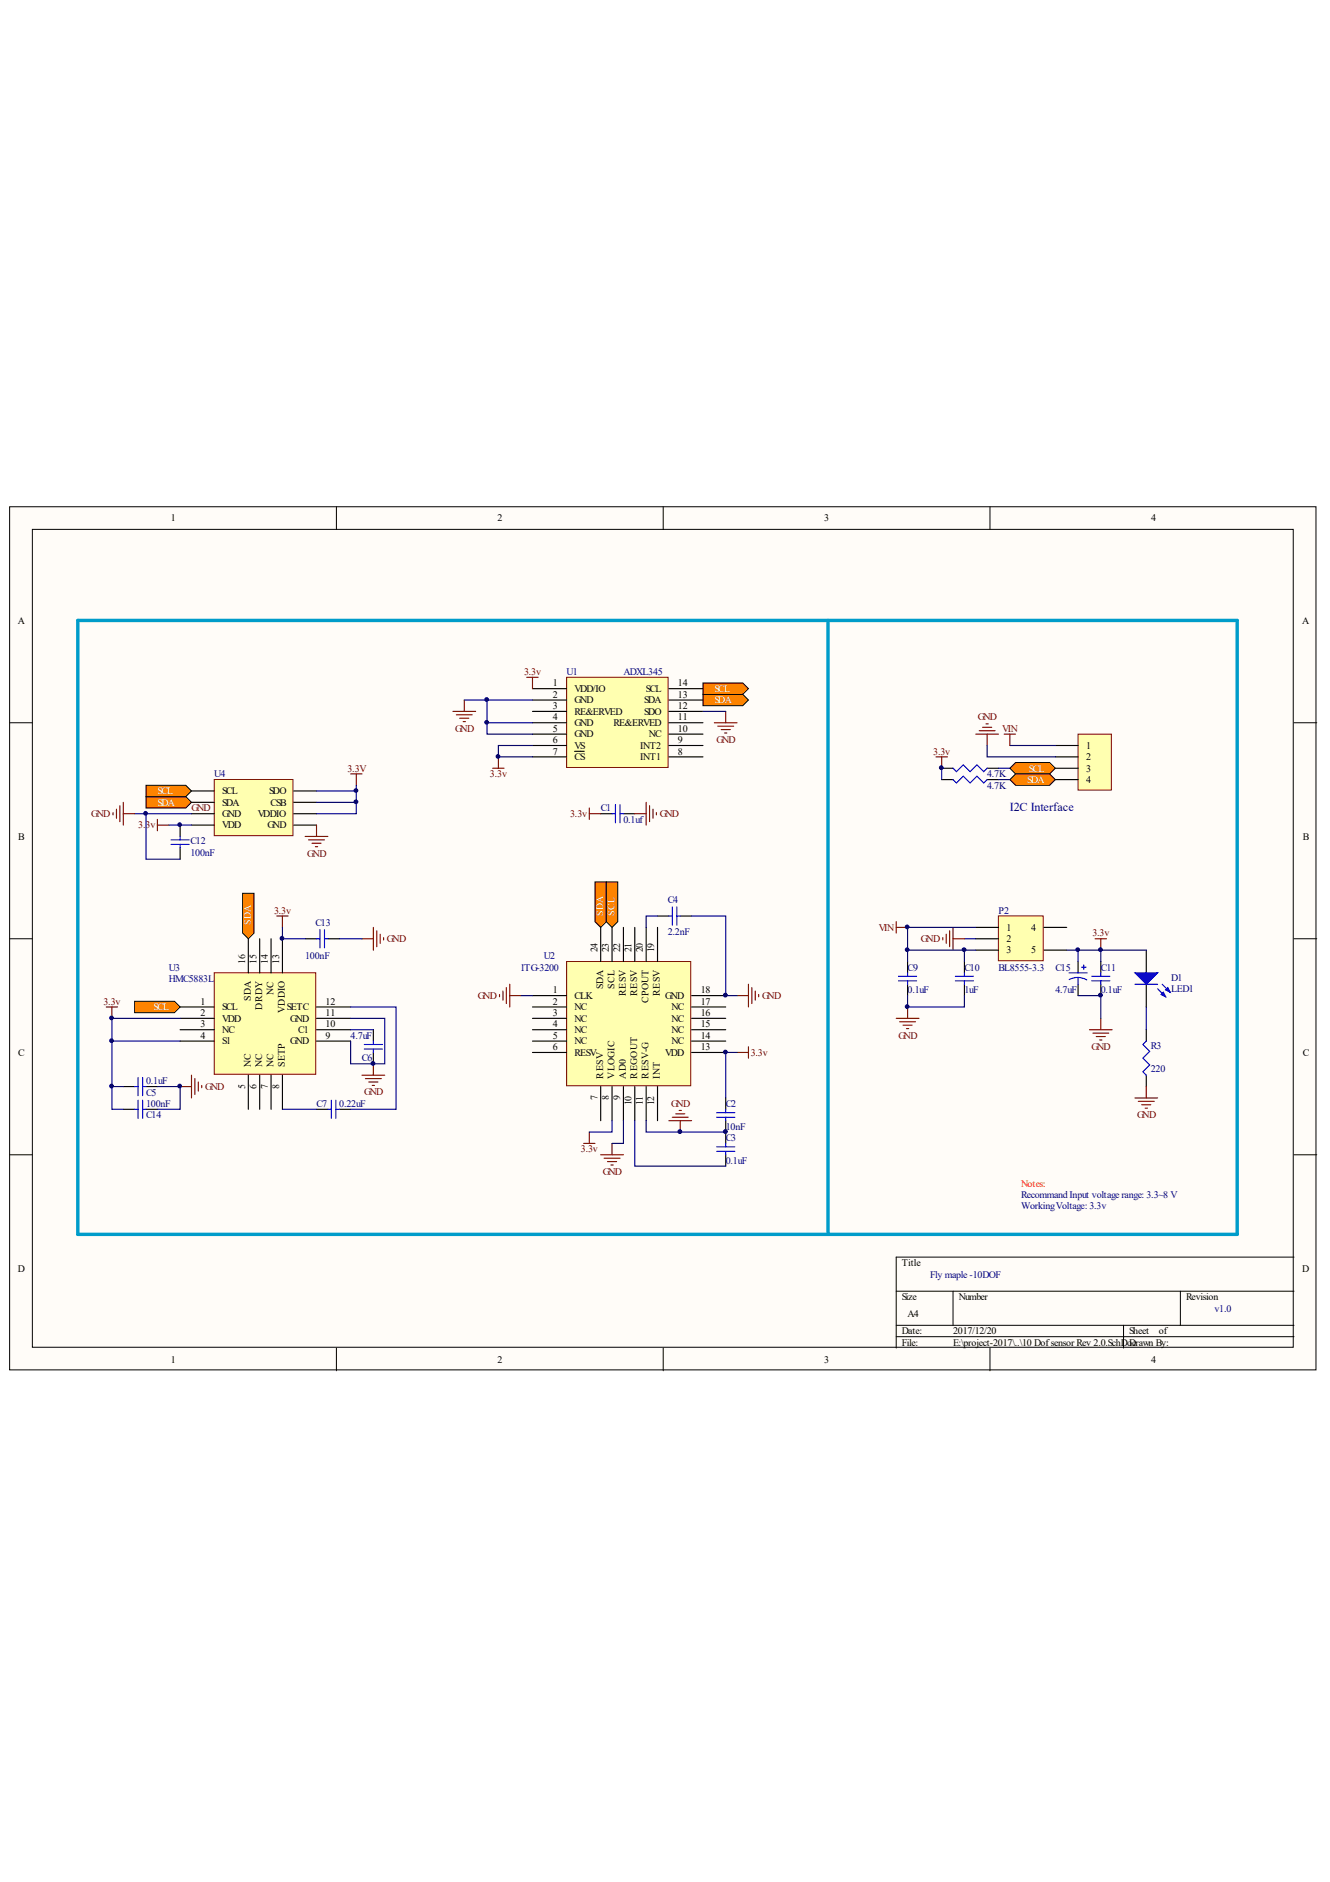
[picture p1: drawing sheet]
<svg xmlns="http://www.w3.org/2000/svg" width="210mm" height="297mm" viewBox="0 0 210 297" stroke-linecap="round" stroke-linejoin="round" font-family="sans-serif">
<g fill="#fffcf8" stroke="#000" stroke-width=".16">
<path d="M1.5 80h206.2v136.2h-206.2z"/>
<path d="M5.1 83.6h199v129h-199z"/>
</g>
<g fill="none" stroke="#000" stroke-width=".16">
<path d="M53.1 80v3.6M104.7 80v3.6M156.2 80v3.6M1.5 114.1h3.6M204.2 114.1h3.6M1.5 148.2h3.6M204.2 148.2h3.6M1.5 182.3h3.6M204.2 182.3h3.6M204.2 198.4h-62.8v14.4M53.1 212.8v3.6M104.7 212.8v3.6"/>
<path d="M141.4 203.8h62.8M141.4 209.2h62.8M141.4 211h62.8M150.4 203.8v5.4M156.2 212.8v3.6M177.3 209.2v3.6M186.3 203.8v5.4"/>
</g>
<path d="M89.4 106.9h16v14.2h-16z" fill="#ffffb0" stroke="#800000" stroke-width=".16"/>
<g fill="none" stroke="#000" stroke-width=".18">
<path d="M84 108.7h5.4M84 110.5h5.4M84 112.3h5.4M84 114.1h5.4M84 115.9h5.4M84 117.7h5.4M84 119.5h5.4M90.7 118.6h1.5M105.6 108.7h5.3M105.6 110.5h5.3M105.6 112.3h5.3M105.6 114.1h5.3"/>
<path d="M105.6 115.9h5.3M105.6 117.7h5.3M105.6 119.5h5.3"/>
</g>
<path d="M89.4 151.8h19.6v19.6h-19.6z" fill="#ffffb0" stroke="#800000" stroke-width=".16"/>
<g fill="none" stroke="#000" stroke-width=".18">
<path d="M84 157.1h5.4M84 158.9h5.4M94.8 146.4v5.4M96.6 146.4v5.4M98.4 146.4v5.4M100.2 146.4v5.4M102 146.4v5.4M103.8 146.4v5.4M109.2 157.1h5.3M109.2 158.9h5.3M84 160.7h5.4M84 162.5h5.4"/>
<path d="M84 164.3h5.4M84 166.1h5.4M94.8 171.5v5.4M96.6 171.5v5.4M98.4 171.5v5.4M100.2 171.5v5.4M102 171.5v5.4M103.8 171.5v5.4M109.2 160.7h5.3M109.2 162.5h5.3M109.2 164.3h5.3M109.2 166.1h5.3"/>
</g>
<path d="M33.8 153.5h16v16.1h-16z" fill="#ffffb0" stroke="#800000" stroke-width=".16"/>
<g fill="none" stroke="#000" stroke-width=".18">
<path d="M94.8 128.4h1.8M98.4 128.4h1.8M148.6 121.3h1.8M148.6 123h1.8M155.8 121.3h1.8M155.8 123h1.8M28.4 158.9h5.4M39.2 148.2v5.4M41 148.2v5.4M42.8 148.2v5.4M44.6 148.2v5.4M50 158.9h5.3"/>
<path d="M103.8 144.6h1.8M107.4 144.6h1.8M19.5 171.5h1.8M23 171.5h1.8M28.4 160.7h5.4M28.4 162.5h5.4M28.4 164.3h5.4M39.2 169.7v5.4M41 169.7v5.4M42.8 169.7v5.4M44.6 169.7v5.4M50 160.7h5.3"/>
<path d="M50 162.5h5.3M50 164.3h5.3M50 175.1h1.7M53.5 175.1h1.8M58.9 162.5v1.8M58.9 166.1v1.8M114.5 173.3v1.8M114.5 176.9v3.6M114.5 182.3v1.8"/>
</g>
<g fill="none" stroke="#00f" stroke-width=".18">
<path d="M96.6 128.4h.5M97.1 127v2.9M97.9 127v2.9M97.9 128.4h.5M150.4 121.3l.5 .5 1.1-1.1 1.1 1.1 1.1-1.1 1.1 1.1 .5-.5M150.4 123l.5 .6 1.1-1.1 1.1 1.1 1.1-1.1 1.1 1.1 .5-.6M105.6 144.6h.5M106.1 143.1v2.9M106.8 143.1v2.9M106.8 144.6h.6M21.3 171.5h.5M21.8 170.1v2.8"/>
<path d="M22.5 170.1v2.8M22.5 171.5h.5M51.7 175.1h.6M52.3 173.6v2.9M53 173.6v2.9M53 175.1h.5M57.5 165.6h2.9M57.5 164.9h2.9M58.9 164.3v.6M58.9 165.6v.5M113.1 176.3h2.9M113.1 175.6h2.9"/>
<path d="M114.5 175.1v.5M114.5 176.3v.6M113.1 181h2.9M113.1 181.7h2.9M114.5 180.5v.5M114.5 181.7v.6"/>
</g>
<g fill="none" stroke="#800000" stroke-width=".18">
<path d="M71.5 112.3h3.6M72 112.8h2.5M72.6 113.4h1.4M73.1 113.9h.4M73.3 110.5v1.8M78.7 119.5v1.8M83.1 106.9h1.8M84 106.9v1.8M112.7 114.1h3.6M113.3 114.6h2.5M113.8 115.2h1.5M114.4 115.7h.3"/>
<path d="M114.5 112.3v1.8M147.7 119.5h1.8M148.6 119.5v1.8M24.8 129.3v1.8M24.8 130.2h1.8M77.8 121.3h1.8M93 128.4h1.8M93 127.5v1.8M100.2 128.4h1.8M102 126.6v3.6M102.5 127.2v2.5M103.1 127.7v1.4"/>
<path d="M103.6 128.3v.3M16.8 158.9h1.8M17.7 158.9v1.8M43.7 144.6h1.8M44.6 144.6v1.8M78.8 157v.3M79.4 156.4v1.5M79.9 155.9v2.5M80.5 157.1h1.7M80.5 155.3v3.6M116.3 157.1h1.8M118.1 155.3v3.6"/>
<path d="M118.7 155.9v2.5M119.2 156.4v1.5M119.7 157v.3M28.4 171.5h1.8M30.2 169.7v3.6M30.8 170.2v2.6M31.3 170.8v1.4M31.8 171.3v.4M57.1 169.7h3.6M57.7 170.2h2.5M58.2 170.8h1.4M58.7 171.3h.4"/>
<path d="M58.9 167.9v1.8M93 178.7v1.8M116.3 166.1h1.8M118.1 165.2v1.8M92.1 180.5h1.8"/>
</g>
<path d="M73.3 110.5h10.7M76.9 114.1v1.8h7.1M76.9 110.5v3.6h7.1M84 117.7h-5.3v1.8h5.3M110.9 112.3h3.6M82.2 157.1h1.8M109.2 144.6h5.3v12.5h1.8M100.2 176.9v7.2h14.3" fill="none" stroke="#000080" stroke-width=".18"/>
<path d="M170.1 115.9h5.3v8.8h-5.3z" fill="#ffffb0" stroke="#800000" stroke-width=".16"/>
<path d="M166.6 117.7h3.5M166.6 119.5h3.5M166.6 121.3h3.5M166.6 123h3.5M143.2 151.8v1.8M143.2 155.3v1.8M180.9 150v3.6M180.9 155.3v3.6M180.9 162.5v1.8M180.9 169.7v1.8" fill="none" stroke="#000" stroke-width=".18"/>
<path d="M159.4 117.7h7.2M180.9 158.9v3.6" fill="none" stroke="#000080" stroke-width=".18"/>
<g fill="#00f" stroke="#00f" stroke-width=".18">
<path d="M179.1 153.6h3.6l-1.8 1.7z"/>
<path d="M183.6 156.6l.4 .7-.8-.3z"/>
<path d="M184.3 155.9l.4 .7-.7-.4z"/>
</g>
<path d="M141.8 154.1h2.9M141.8 154.8h2.9M143.2 153.6v.5M143.2 154.8v.5M179.1 155.3h3.6M182.7 156.1l1.3 1.2M183.4 155.3l1.3 1.3M180.9 164.3l-.5 .6 1 1-1 1.1 1 1.1-1 1.1 .5 .5" fill="none" stroke="#00f" stroke-width=".18"/>
<path d="M143.2 158.9v1.8M141.4 160.7h3.6M142 161.3h2.5M142.5 161.8h1.5M143.1 162.3h.3M179.1 173.3h3.6M179.7 173.8h2.5M180.2 174.4h1.4M180.7 174.9h.4M180.9 171.5v1.8" fill="none" stroke="#800000" stroke-width=".18"/>
<path d="M157.6 144.6h7v7h-7z" fill="#ffffb0" stroke="#800000" stroke-width=".16"/>
<g fill="none" stroke="#000" stroke-width=".18">
<path d="M28.4 130.2v1.8M28.4 133.8v1.8M48.2 148.2h1.8M51.7 148.2h1.8M152.2 151.8v1.8M152.2 155.3v1.8M154 146.4h3.6M154 148.2h3.6M154 150h3.6M164.8 146.4h3.5M164.8 150h3.5M170.1 151.8v1.8"/>
<path d="M170.1 155.3v1.8M173.7 151.8v1.8M173.7 155.3v1.8M19.5 175.1h1.8M23 175.1h1.8"/>
</g>
<g fill="none" stroke="#000080" stroke-width=".18">
<path d="M148.6 121.3v1.7M44.6 146.4v1.8h3.6M53.5 148.2h3.6M55.3 158.9h7.2v16.2h-7.2M103.8 144.6h-1.8v1.8M143.2 157.1v1.8h9v-1.8M143.2 150h9M143.2 146.4v5.4M152.2 148.2h1.8M154 150h-1.8v1.8M168.3 150h12.6M170.1 157.1h3.6v3.6"/>
<path d="M170.1 150v1.8M173.7 150v1.8M17.7 171.5v3.6h1.8M17.7 164.3h10.7M24.8 171.5h3.6v3.6h-3.6M28.4 160.7h-10.7v10.8h1.8M44.6 175.1h5.4M55.3 160.7h5.4v7.2h-5.4v-3.6M55.3 162.5h3.6M96.6 176.9v1.8h-3.6M98.4 176.9v3.6h-1.8M102 176.9v1.8h12.5"/>
<path d="M116.3 166.1h-1.8v7.2"/>
</g>
<g fill="none" stroke="#00f" stroke-width=".18">
<path d="M27 133.3h2.9M27 132.6h2.9M28.4 132v.6M28.4 133.3v.5M50 148.2h.5M50.5 146.7v2.9M51.2 146.7v2.9M51.2 148.2h.5M150.8 154.8h2.8M150.8 154.1h2.8M152.2 153.6v.5M152.2 154.8v.5"/>
<path d="M168.7 153.6h2.9M170.1 154.3l.8 .1 .6 .3M170.1 154.3h-.7l-.7 .3M170.1 154.3v1M170.7 152.7h.7M171 152.3v.7M172.3 154.8h2.9M172.3 154.1h2.9M173.7 153.6v.5M173.7 154.8v.5M21.3 175.1h.5M21.8 173.6v2.9"/>
<path d="M22.5 173.6v2.9M22.5 175.1h.5"/>
</g>
<g fill="none" stroke="#800000" stroke-width=".18">
<path d="M154 115.9h3.6M154.5 115.3h2.5M155.1 114.8h1.4M155.6 114.3h.4M155.8 115.9v1.8M158.5 115.9h1.8M159.4 115.9v1.8M57.1 148.2h1.8M58.9 146.4v3.6M59.5 146.9v2.5M60 147.5v1.4M60.5 148v.3"/>
<path d="M141.4 145.5v1.8M141.4 146.4h1.8M148.8 148v.3M149.3 147.5v1.4M149.9 146.9v2.5M150.4 148.2h1.8M150.4 146.4v3.6M172.8 148.2h1.8M173.7 148.2v1.8M105.6 176.9h3.6M106.1 176.3h2.5M106.6 175.8h1.5"/>
<path d="M107.2 175.3h.3M107.4 176.9v1.8M171.9 162.5h3.6M172.5 163.1h2.5M173 163.6h1.4M173.6 164.1h.3M173.7 160.7v1.8M94.8 182.3h3.6M95.3 182.8h2.6M95.9 183.3h1.4M96.4 183.9h.4M96.6 180.5v1.8"/>
</g>
<path d="M12.3 97.9h183v96.9h-183zM130.7 97.9v96.9" fill="none" stroke="#009cca" stroke-width=".54"/>
<g fill="#fd8300" stroke="#000" stroke-width=".16">
<path d="M23 125.7h6.3l.9 .9-.9 .9h-6.3z" fill-rule="evenodd"/>
<path d="M110.9 109.6h6.3l.9 .9-.9 .9h-6.3z" fill-rule="evenodd"/>
<path d="M110.9 107.8h6.3l.9 .9-.9 .9h-6.3z" fill-rule="evenodd"/>
<path d="M38.3 141h1.8v6.3l-.9 .9-.9-.9z" fill-rule="evenodd"/>
<path d="M21.3 158h6.2l.9 .9-.9 .9h-6.2z" fill-rule="evenodd"/>
<path d="M93.9 139.2h1.8v6.3l-.9 .9-.9-.9z" fill-rule="evenodd"/>
<path d="M95.7 139.2h1.8v6.3l-.9 .9-.9-.9z" fill-rule="evenodd"/>
</g>
<path d="M155.8 117.7v1.8h10.8" fill="none" stroke="#000080" stroke-width=".18"/>
<g fill="#fd8300" stroke="#000" stroke-width=".16">
<path d="M160.3 120.4h5.4l.9 .9-.9 .8h-5.4l-.9-.8z" fill-rule="evenodd"/>
<path d="M160.3 122.1h5.4l.9 .9-.9 .9h-5.4l-.9-.9z" fill-rule="evenodd"/>
</g>
<path d="M157.6 121.3h1.8M157.6 123h1.8" fill="none" stroke="#000080" stroke-width=".18"/>
<path d="M23 123.9h6.3l.9 .9-.9 .9h-6.3z" fill-rule="evenodd" fill="#fd8300" stroke="#000" stroke-width=".16"/>
<path d="M143.2 146.4h10.8" fill="none" stroke="#000080" stroke-width=".18"/>
<path d="M33.8 123h12.4v8.9h-12.4z" fill="#ffffb0" stroke="#800000" stroke-width=".16"/>
<path d="M30.2 124.8h3.6M30.2 130.2h3.6M30.2 126.6h3.6M30.2 128.4h3.6M46.4 124.8h3.6M46.4 130.2h3.6M46.4 126.6h3.6M46.4 128.4h3.6" fill="none" stroke="#000" stroke-width=".18"/>
<path d="M17.8 128.3v.3M18.4 127.7v1.4M18.9 127.2v2.5M19.5 126.6v3.6M19.5 128.4h1.8M48.2 132h3.5M48.7 132.6h2.5M49.2 133.1h1.5M49.8 133.6h.3M50 130.2v1.8M55.3 122.1h1.8M56.2 122.1v1.8" fill="none" stroke="#800000" stroke-width=".18"/>
<path d="M21.3 128.4h8.9M23 128.4v7.2h5.4M26.6 130.2h3.6M56.2 126.6v1.8h-6.2M56.2 124.8v1.8h-6.2M56.2 123.9v.9h-6.2" fill="none" stroke="#000080" stroke-width=".18"/>
<g fill="#000080" stroke="#000080" stroke-width=".16">
<circle cx="17.6" cy="171.4" r=".29"/>
<circle cx="17.6" cy="164.3" r=".29"/>
<circle cx="17.6" cy="160.7" r=".29"/>
<circle cx="23" cy="128.4" r=".29"/>
<circle cx="28.4" cy="171.4" r=".29"/>
<circle cx="28.4" cy="130.2" r=".29"/>
<circle cx="44.5" cy="148.1" r=".3"/>
<circle cx="56.2" cy="126.6" r=".3"/>
<circle cx="56.2" cy="124.8" r=".29"/>
<circle cx="58.9" cy="167.8" r=".3"/>
<circle cx="76.8" cy="114" r=".29"/>
<circle cx="76.8" cy="110.4" r=".3"/>
<circle cx="78.6" cy="119.4" r=".29"/>
<circle cx="107.3" cy="178.6" r=".3"/>
<circle cx="114.5" cy="178.6" r=".3"/>
<circle cx="114.5" cy="166" r=".29"/>
<circle cx="114.5" cy="157.1" r=".3"/>
<circle cx="143.2" cy="158.9" r=".29"/>
<circle cx="143.2" cy="149.9" r=".29"/>
<circle cx="143.2" cy="146.3" r=".29"/>
<circle cx="148.5" cy="121.2" r=".29"/>
<circle cx="152.1" cy="149.9" r=".29"/>
<circle cx="170.1" cy="149.9" r=".29"/>
<circle cx="173.7" cy="157.1" r=".3"/>
<circle cx="173.7" cy="149.9" r=".29"/>
</g>
<text font-size="1.9" fill="#000080" x="159.4" y="128">I2C Interface</text>
<g font-size="1.6">
<text x="26.9" y="82.3">1</text>
<text x="78.5" y="82.3">2</text>
<text x="130.1" y="82.3">3</text>
<text x="181.7" y="82.3">4</text>
<text x="2.8" y="98.4">A</text>
<text x="205.5" y="98.4">A</text>
<text x="87.2" y="108.3">1</text>
<text x="87.2" y="110.1">2</text>
<text x="87.2" y="111.9">3</text>
<text x="87.2" y="113.7">4</text>
<text x="90.7" y="109.2">VDD/IO</text>
<text x="90.7" y="111">GND</text>
<text x="90.7" y="112.8">RE&amp;ERVED</text>
<text x="101.7" y="112.8">SDO</text>
<text x="101.7" y="111">SDA</text>
<text x="101.9" y="109.2">SCL</text>
<text x="107" y="113.7">11</text>
<text x="107" y="111.9">12</text>
<text x="107" y="110.1">13</text>
<text x="107" y="108.3">14</text>
<text x="87.2" y="115.5">5</text>
<text x="87.2" y="117.3">6</text>
<text x="87.2" y="119.1">7</text>
<text x="90.7" y="114.6">GND</text>
<text x="90.7" y="116.4">GND</text>
<text x="90.7" y="118.2">VS</text>
<text x="90.7" y="120">CS</text>
<text x="96.8" y="114.6">RE&amp;ERVED</text>
<text x="101" y="120">INT1</text>
<text x="101" y="118.2">INT2</text>
<text x="102.4" y="116.4">NC</text>
<text x="107" y="119.1">8</text>
<text x="107" y="117.3">9</text>
<text x="107" y="115.5">10</text>
<text x="171.4" y="118.2">1</text>
<text x="171.4" y="120">2</text>
<text x="35.1" y="125.4">SCL</text>
<text x="42.5" y="125.4">SDO</text>
<text x="171.4" y="121.8">3</text>
<text x="171.4" y="123.6">4</text>
<text x="35.1" y="130.8">VDD</text>
<text x="35.1" y="127.2">SDA</text>
<text x="35.1" y="129">GND</text>
<text x="40.7" y="129">VDDIO</text>
<text x="42.2" y="130.8">GND</text>
<text x="42.7" y="127.2">CSB</text>
<text x="2.9" y="132.5">B</text>
<text x="205.6" y="132.5">B</text>
<text x="158.8" y="146.9">1</text>
<text x="158.8" y="148.7">2</text>
<text x="162.8" y="146.9">4</text>
<text x="38.7" y="152.1" transform="rotate(-90 38.7 152.1)">16</text>
<text x="40.5" y="152.1" transform="rotate(-90 40.5 152.1)">15</text>
<text x="42.3" y="152.1" transform="rotate(-90 42.3 152.1)">14</text>
<text x="44.1" y="152.1" transform="rotate(-90 44.1 152.1)">13</text>
<text x="94.3" y="150.3" transform="rotate(-90 94.3 150.3)">24</text>
<text x="96.1" y="150.3" transform="rotate(-90 96.1 150.3)">23</text>
<text x="97.9" y="150.3" transform="rotate(-90 97.9 150.3)">22</text>
<text x="99.7" y="150.3" transform="rotate(-90 99.7 150.3)">21</text>
<text x="101.5" y="150.3" transform="rotate(-90 101.5 150.3)">20</text>
<text x="103.3" y="150.3" transform="rotate(-90 103.3 150.3)">19</text>
<text x="158.8" y="150.5">3</text>
<text x="162.8" y="150.5">5</text>
<text x="31.6" y="158.6">1</text>
<text x="31.6" y="160.4">2</text>
<text x="35.1" y="159.5">SCL</text>
<text x="35.1" y="161.3">VDD</text>
<text x="39.6" y="158" transform="rotate(-90 39.6 158)">SDA</text>
<text x="41.4" y="159.4" transform="rotate(-90 41.4 159.4)">DRDY</text>
<text x="43.2" y="157.1" transform="rotate(-90 43.2 157.1)">NC</text>
<text x="45" y="159.9" transform="rotate(-90 45 159.9)">VDDIO</text>
<text x="45.3" y="159.5">SETC</text>
<text x="45.8" y="161.3">GND</text>
<text x="51.4" y="160.4">11</text>
<text x="51.4" y="158.6">12</text>
<text x="87.2" y="156.8">1</text>
<text x="87.2" y="158.6">2</text>
<text x="87.2" y="160.4">3</text>
<text x="90.7" y="157.7">CLK</text>
<text x="90.7" y="159.5">NC</text>
<text x="90.7" y="161.3">NC</text>
<text x="95.2" y="156.2" transform="rotate(-90 95.2 156.2)">SDA</text>
<text x="97" y="156" transform="rotate(-90 97 156)">SCL</text>
<text x="98.8" y="157.2" transform="rotate(-90 98.8 157.2)">RESV</text>
<text x="100.6" y="157.2" transform="rotate(-90 100.6 157.2)">RESV</text>
<text x="102.4" y="158.3" transform="rotate(-90 102.4 158.3)">CPOUT</text>
<text x="104.2" y="157.2" transform="rotate(-90 104.2 157.2)">RESV</text>
<text x="105" y="157.7">GND</text>
<text x="106" y="161.3">NC</text>
<text x="106" y="159.5">NC</text>
<text x="110.6" y="160.4">16</text>
<text x="110.6" y="158.6">17</text>
<text x="110.6" y="156.8">18</text>
<text x="2.9" y="166.6">C</text>
<text x="31.6" y="162.2">3</text>
<text x="31.6" y="163.9">4</text>
<text x="35.1" y="163.1">NC</text>
<text x="35.1" y="164.8">S1</text>
<text x="45.8" y="164.8">GND</text>
<text x="47" y="163.1">C1</text>
<text x="51.4" y="163.9">9</text>
<text x="51.4" y="162.2">10</text>
<text x="87.2" y="162.2">4</text>
<text x="87.2" y="163.9">5</text>
<text x="87.2" y="165.7">6</text>
<text x="90.7" y="163.1">NC</text>
<text x="90.7" y="164.8">NC</text>
<text x="90.7" y="166.6">RESV</text>
<text x="105" y="166.6">VDD</text>
<text x="106" y="164.8">NC</text>
<text x="106" y="163.1">NC</text>
<text x="110.6" y="165.7">13</text>
<text x="110.6" y="163.9">14</text>
<text x="110.6" y="162.2">15</text>
<text x="205.6" y="166.6">C</text>
<text x="38.7" y="171.9" transform="rotate(-90 38.7 171.9)">5</text>
<text x="39.6" y="168.4" transform="rotate(-90 39.6 168.4)">NC</text>
<text x="40.5" y="171.9" transform="rotate(-90 40.5 171.9)">6</text>
<text x="41.4" y="168.4" transform="rotate(-90 41.4 168.4)">NC</text>
<text x="42.3" y="171.9" transform="rotate(-90 42.3 171.9)">7</text>
<text x="43.2" y="168.4" transform="rotate(-90 43.2 168.4)">NC</text>
<text x="44.1" y="171.9" transform="rotate(-90 44.1 171.9)">8</text>
<text x="45" y="168.4" transform="rotate(-90 45 168.4)">SETP</text>
<text x="94.3" y="173.7" transform="rotate(-90 94.3 173.7)">7</text>
<text x="95.2" y="170.2" transform="rotate(-90 95.2 170.2)">RESV</text>
<text x="96.1" y="173.7" transform="rotate(-90 96.1 173.7)">8</text>
<text x="97" y="170.2" transform="rotate(-90 97 170.2)">VLOGIC</text>
<text x="97.9" y="173.7" transform="rotate(-90 97.9 173.7)">9</text>
<text x="98.8" y="170.2" transform="rotate(-90 98.8 170.2)">AD0</text>
<text x="100.6" y="170.2" transform="rotate(-90 100.6 170.2)">REGOUT</text>
<text x="102.4" y="170.2" transform="rotate(-90 102.4 170.2)">RESV-G</text>
<text x="104.2" y="170.2" transform="rotate(-90 104.2 170.2)">INT</text>
<text x="99.7" y="174.5" transform="rotate(-90 99.7 174.5)">10</text>
<text x="101.5" y="174.5" transform="rotate(-90 101.5 174.5)">11</text>
<text x="103.3" y="174.5" transform="rotate(-90 103.3 174.5)">12</text>
<text x="2.8" y="200.7">D</text>
<text x="142.3" y="199.8">Title</text>
<text x="205.5" y="200.7">D</text>
<text x="142.3" y="205.2">Size</text>
<text x="143.2" y="207.9">A4</text>
<text x="151.3" y="205.2">Number</text>
<text x="187.2" y="205.2">Revision</text>
<text x="26.9" y="215.1">1</text>
<text x="78.5" y="215.1">2</text>
<text x="130.1" y="215.1">3</text>
<text x="142.3" y="210.6">Date:</text>
<text x="142.3" y="212.4">File:</text>
<text x="150.4" y="210.6">2017/12/20</text>
<text x="150.4" y="212.4">E:\project-2017\..\10 Dofsensor Rev 2.0.SchDoDcrawn By:</text>
<text x="178.2" y="210.6">Sheet</text>
<text x="181.7" y="215.1">4</text>
<text x="182.9" y="210.6">of</text>
</g>
<g font-size="1.6" fill="#800000">
<text x="82.7" y="106.5">3.3v</text>
<text x="154.3" y="113.7">GND</text>
<text x="71.8" y="115.5">GND</text>
<text x="113.1" y="117.3">GND</text>
<text x="147.3" y="119.1">3.3v</text>
<text x="158.2" y="115.5">VIN</text>
<text x="54.9" y="121.8">3.3V</text>
<text x="77.3" y="122.7">3.3v</text>
<text x="14.4" y="129">GND</text>
<text x="21.8" y="130.8">3.3v</text>
<text x="30.2" y="128.1">GND</text>
<text x="90" y="129">3.3v</text>
<text x="104.1" y="129">GND</text>
<text x="48.5" y="135.2">GND</text>
<text x="43.2" y="144.2">3.3v</text>
<text x="61.1" y="148.7">GND</text>
<text x="138.7" y="146.9">VIN</text>
<text x="145.4" y="148.7">GND</text>
<text x="172.4" y="147.8">3.3v</text>
<text x="16.3" y="158.6">3.3v</text>
<text x="75.4" y="157.7">GND</text>
<text x="120.3" y="157.7">GND</text>
<text x="118.5" y="166.6">3.3v</text>
<text x="141.8" y="163.9">GND</text>
<text x="172.3" y="165.7">GND</text>
<text x="32.4" y="172">GND</text>
<text x="57.5" y="172.9">GND</text>
<text x="105.9" y="174.7">GND</text>
<text x="179.5" y="176.5">GND</text>
<text x="91.7" y="181.9">3.3v</text>
<text x="95.1" y="185.5">GND</text>
</g>
<g font-size="1.6" fill="#000080">
<text x="89.4" y="106.5">U1</text>
<text x="98.4" y="106.5">ADXL345</text>
<text x="33.8" y="122.7">U4</text>
<text x="155.8" y="122.7">4.7K</text>
<text x="155.8" y="124.5">4.7K</text>
<text x="94.8" y="128.1">C1</text>
<text x="98.4" y="129.9">0.1uf</text>
<text x="30" y="135.1">100nF</text>
<text x="30" y="133.3">C12</text>
<text x="105.4" y="142.6">C4</text>
<text x="49.8" y="146.2">C13</text>
<text x="105.4" y="147.6">2.2nF</text>
<text x="157.6" y="144.2">P2</text>
<text x="26.6" y="153.2">U3</text>
<text x="26.6" y="155">HMC5883L</text>
<text x="48.2" y="151.4">100nF</text>
<text x="82.2" y="153.2">ITG-3200</text>
<text x="85.8" y="151.4">U2</text>
<text x="143.2" y="153.2">C9</text>
<text x="152.2" y="153.2">C10</text>
<text x="157.6" y="153.2">BL8555-3.3</text>
<text x="166.6" y="153.2">C15</text>
<text x="173.7" y="153.2">C11</text>
<text x="184.9" y="154.8">D1</text>
<text x="143.2" y="156.8">0.1uF</text>
<text x="152.2" y="156.8">1uF</text>
<text x="166.6" y="156.8">4.7uF</text>
<text x="173.7" y="156.8">0.1uF</text>
<text x="184.9" y="156.6">LED1</text>
<text x="55.3" y="163.9">4.7uF</text>
<text x="57.1" y="167.5">C6</text>
<text x="181.6" y="165.6">R3</text>
<text x="23" y="171.1">0.1uF</text>
<text x="23" y="172.9">C5</text>
<text x="181.6" y="169.2">220</text>
<text x="23" y="174.7">100nF</text>
<text x="23" y="176.5">C14</text>
<text x="50" y="174.7">C7</text>
<text x="53.5" y="174.7">0.22uF</text>
<text x="114.5" y="178.3">10nF</text>
<text x="114.5" y="174.7">C2</text>
<text x="114.5" y="183.7">0.1uF</text>
<text x="114.5" y="180.1">C3</text>
<text x="161.2" y="189.1">RecommandInput voltage range: 3.3~8 V</text>
<text x="161.2" y="190.9">WorkingVoltage: 3.3v</text>
<text x="146.8" y="201.6">Fly maple -10DOF</text>
<text x="191.7" y="207">v1.0</text>
</g>
<g font-size="1.6" fill="#fff">
<text x="112.7" y="111">SDA</text>
<text x="112.7" y="109.2">SCL</text>
<text x="24.8" y="125.4">SCL</text>
<text x="162.1" y="123.6">SDA</text>
<text x="162.4" y="121.8">SCL</text>
<text x="24.8" y="127.2">SDA</text>
<text x="39.6" y="145.9" transform="rotate(-90 39.6 145.9)">SDA</text>
<text x="95.2" y="144.6" transform="rotate(-90 95.2 144.6)">SDA</text>
<text x="97" y="144.6" transform="rotate(-90 97 144.6)">SCL</text>
<text x="24.2" y="159.5">SCL</text>
</g>
<text font-size="1.6" fill="#f00" x="161.2" y="187.3">Notes:</text>
</svg>
